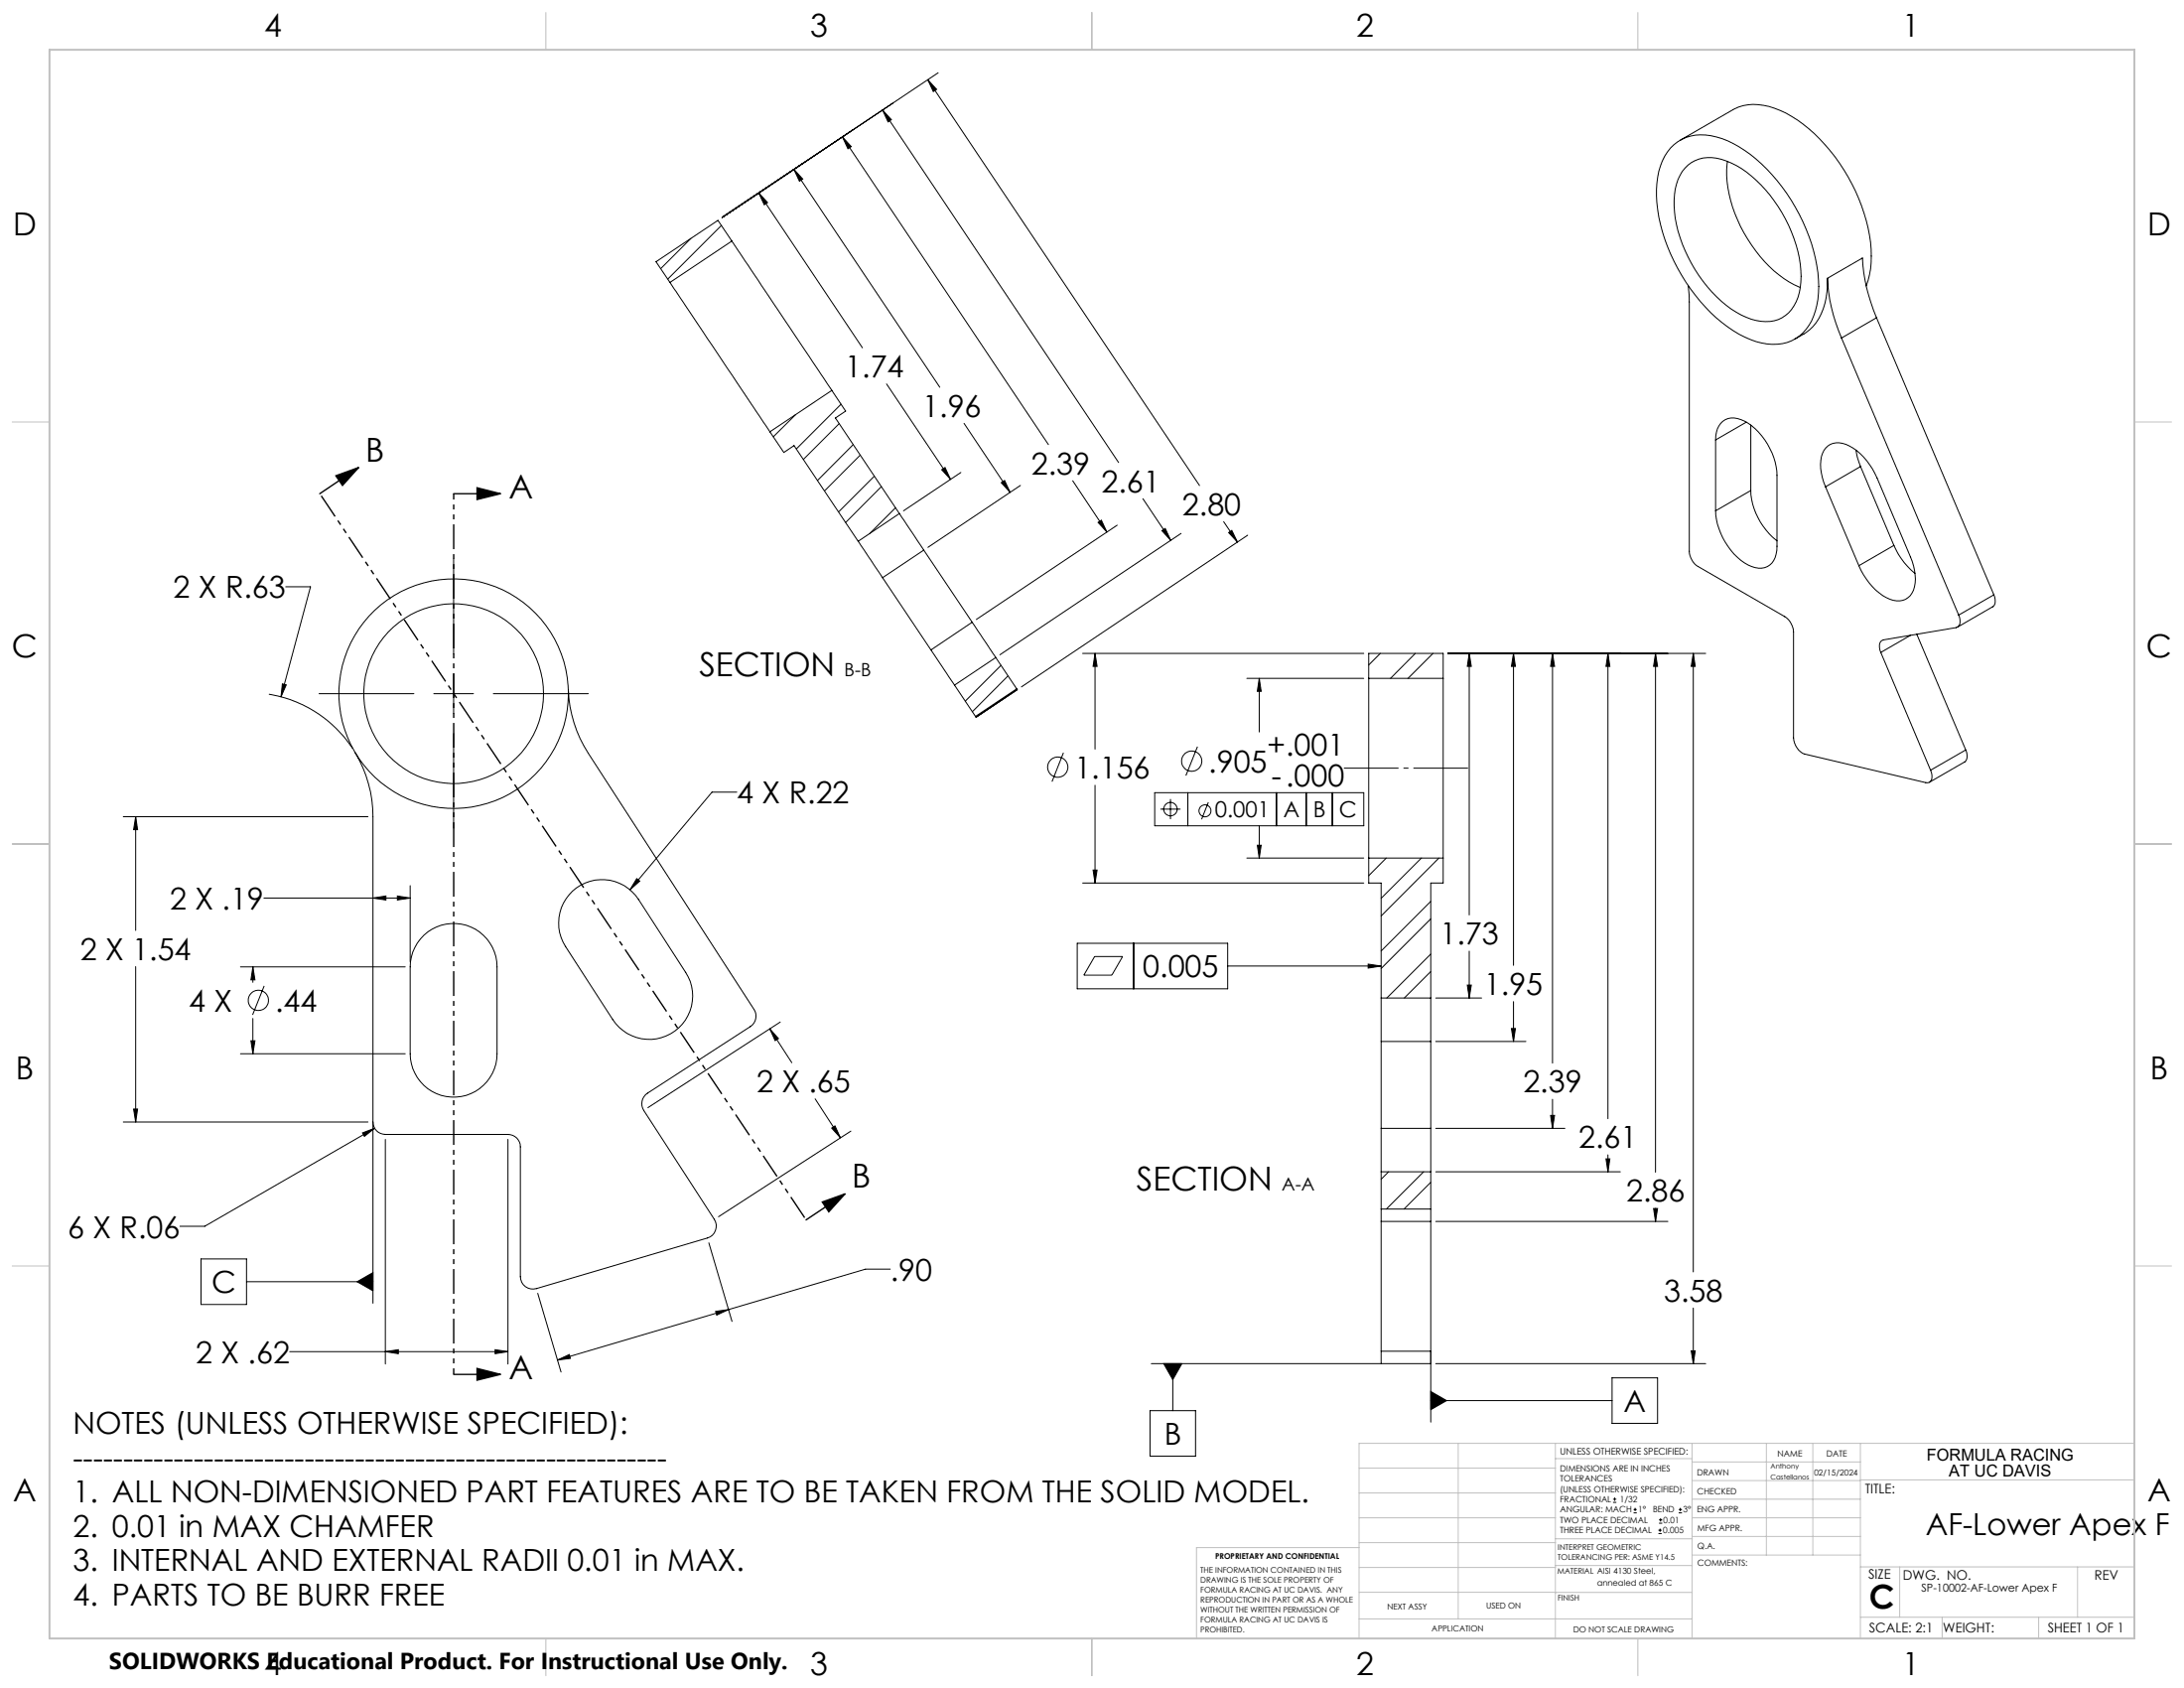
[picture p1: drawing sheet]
<svg xmlns="http://www.w3.org/2000/svg" width="559mm" height="432mm" viewBox="0 0 559 432" stroke-linecap="round" stroke-linejoin="round" font-family="sans-serif">
<g fill="none" stroke="#000" stroke-width=".25">
<path d="M240 18.6l-55.3 37M215.5 35l2.3 2.5-.8 .6zM215.5 35l52.8 78.7M225.8 28.2l2.3 2.4-.9 .6zM225.8 28.2l60.4 90.1M237.4 20.4l2.2 2.5-.8 .5zM237.4 20.4l69.5 103.8M427.4 37.9a11.2 11.2 0 0 1 11.7-2.9 31.9 31.9 0 0 1 15.6 11.2 46.1 46.1 0 0 1 10.6 27.1 15.8 15.8 0 0 1-4.9 12.7 12.5 12.5 0 0 1-12.5 .9 37.5 37.5 0 0 1-16.5-14.7 41.7 41.7 0 0 1-7.5-25.4 16 16 0 0 1 3.5-8.9zM429.9 35.9l13.5-7.8a13.1 13.1 0 0 1 12.1 .2 39.5 39.5 0 0 1 17.4 17 41.3 41.3 0 0 1 5.9 21.9 20.1 20.1 0 0 1-1.3 5.9M184.6 57.7l-13.7 13.7M194.1 49.4l2.3 2.4-.9 .6zM194.1 49.4l26.6 39.6"/>
<path d="M203.1 43.3l2.3 2.5-.9 .6zM203.1 43.3l37.4 55.8M431.9 42.2a9.2 9.2 0 0 1 9.8-1 28.9 28.9 0 0 1 13.3 11.7 32.9 32.9 0 0 1 5.8 19.2 10.4 10.4 0 0 1-5.8 9.6 12.4 12.4 0 0 1-10.7-1.8 36 36 0 0 1-16-27.2 13.6 13.6 0 0 1 2.8-9.7zM442 41.3a30.7 30.7 0 0 0 5.1 19.8 29.6 29.6 0 0 0 13.5 12.5M171.4 72.2l25.6 38.3M176.8 61l-7.7 7.7M187.3 61.7l25.5 38.2M187.3 61.7l-3.6-5.3-15.8 10.6 3.5 5.2M187.3 61.7l-15.9 10.5M431.9 73l.3 4.3v63.7a4.9 4.9 0 0 0 2.3 3.9l22.1 12.8a5.1 5.1 0 0 1 2.3 3.9v27.1a4.7 4.7 0 0 0 2.9 4.2l30.9 7.3a1.37 1.37 0 0 0 1.6-1.8l-.3-1.4M467.6 71.2a16.4 16.4 0 0 1-4.6 13.2l-3.8 2.3M467.6 71.2a43.1 43.1 0 0 0 3.6 15.3"/>
<path d="M467.6 71.2l8.9-5.2a43.1 43.1 0 0 0 3.6 15.3M212.8 99.9l3.6 5.3-2.7 1.7 16.4 24.5M212.8 99.9l-15.8 10.6M226.8 98.2l16.4 24.4M471.2 86.5l30 70.8M480.1 81.3l-8.9 5.2M480.1 81.3l30.1 70.9M197 110.5l3.6 5.2 2.6-1.7 16.4 24.5M203.5 106.1l-5.6 5.6M214.7 108.4l-9.1 9.1M215.2 103.4l-11.4 11.4M218.3 113.7l-9.1 9.2"/>
<path d="M220.1 116.4l-9.1 9.2M246.7 108.3l11.7 17.6M439 112.5a5 5 0 0 1 3.9-5.6 9.4 9.4 0 0 1 7 3.6 17.2 17.2 0 0 1 4.8 11.1v18.1a5.1 5.1 0 0 1-3.2 5.5 7.9 7.9 0 0 1-6.9-2.6 17.5 17.5 0 0 1-5.6-11.9M439 112.5v18.2M446.8 108l-7.8 4.5M448 108.7v16.8M474.9 115.1l.3 1.9 .8 2.3M476 119.3l-8.9 5.2M476 119.3l8.6 20.2M219.6 138.5l6.2 9.3M223.7 121.8l-9.1 9.2M225.5 124.5l-9.1 9.2"/>
<path d="M229.1 129.9l-6.6 6.6M230.1 131.4l6.3 9.3M230.1 131.4l-10.5 7.1M240.9 120.2l.9-.6 1.4 3zM245.9 120.9l-14.7 9.8M256.2 123.5l.8-.6 1.4 3zM261.1 124.2l-23.7 15.8M274.5 123l8.7 13.1M281 133.6l.8-.5 1.4 3zM285.9 134.3l-36.1 24.2M292.4 127.6l7.1 10.6M297.3 135.7l.8-.5 1.4 3z"/>
<path d="M302.2 136.5l-46.4 31M313.1 133.5l3.5 5.2M314.4 136.2l.8-.5 1.4 3zM319.2 136.9l-57.9 38.8M448 125.5a17.6 17.6 0 0 0 6.7 12.9M448 125.5l-9 5.2M467.1 124.5a11.1 11.1 0 0 1-.4-9.2 4.4 4.4 0 0 1 5.7-1.6 16 16 0 0 1 7.9 8.6l8.5 20.2a11.2 11.2 0 0 1 .4 9.2 4.3 4.3 0 0 1-5.7 1.6 16 16 0 0 1-7.9-8.6M467.1 124.5l8.5 20.2M484.6 139.5a18 18 0 0 0 5.4 7.1M484.6 139.5l-9 5.2M73.1 150.1h6.3l-7.5 28.2M116.1 143v24.3"/>
<path d="M225.8 147.8l12.4 18.5M236.4 140.7l12.3 18.5M236.4 140.7l-10.6 7.1M248.7 159.2l6.1 9M248.7 159.2l-10.5 7.1M501.2 157.3l.3 1.2a1.6 1.6 0 0 1-1 2l-18.6 3.2a1.6 1.6 0 0 0-1 2.1l.3 1.1M510.2 152.2l.3 1.1a1.84 1.84 0 0 1-.7 1.9l-8.9 5.2M510.2 152.2l-9 5.1M68.8 177.6a31.8 31.8 0 0 1 21.4 13.9M72.2 174.9l1 .3-1.3 3.1zM81.6 177.4h24.3M111 177.4h10.1"/>
<path d="M116.1 172.4v10.1M126.2 177.4h24.3M145.4 176.5a32 32 0 0 0 5.1 16.2l42.4 65.5a3.2 3.2 0 0 1-.9 4.4l-26.3 17a3.2 3.2 0 0 0-1 4.5l18.1 27.8a3.2 3.2 0 0 1-1.8 4.8l-43.8 12.9a3.2 3.2 0 0 1-4.1-3v-33.2a3.1 3.1 0 0 0-3.1-3.2h-31.4a3.2 3.2 0 0 1-3.2-3.2M238.2 166.3l6 9M244.2 175.3l5.4 8M254.8 168.2l5.3 8M254.8 168.2l-10.6 7.1M256.1 170.2l-9.1 9.2M257.9 172.9l-9.1 9.2M260.1 176.2l.2 .2-10.6 7.1-.1-.2M260.1 176.2l-10.5 7.1M277 167.1h71.9"/>
<path d="M280.2 167.1l.5 3.4h-1zM280.2 167.1v24.5M319 173.5h29.9M322.2 173.5l.5 3.3h-1zM322.2 173.5v13.8M350.2 173.5v46M350.2 173.5h19.1M350.2 173.5v-6.4h19.1v6.4M353.2 167.1l-3 3M362.1 167.1l-6.3 6.4M366.6 167.1l-6.3 6.4M369.3 173.5v46"/>
<path d="M370.5 167.1h65.9M375.9 167.1l.5 3.4h-1zM375.9 167.1v67M387.2 167.1l.5 3.4h-1zM387.2 167.1v79.8M397.2 167.1l.6 3.4h-1.1zM397.2 167.1v104.9M411.4 167.1l.5 3.4h-1zM411.4 167.1v119.1M423.6 167.1l.5 3.4h-1zM423.6 167.1v132.8M433.2 167.1l.5 3.4h-1z"/>
<path d="M433.2 167.1v158.3M481.2 166.9l12.8 30.1M488.8 162.5l-7.6 4.4M490.4 162.2l12.6 29.6M90.9 192.6a32.2 32.2 0 0 1 4.5 16.3v124.5M116.1 187.6v24.3M272.1 192.5l-2.9 7.5M306.4 191l-3 7.4M503 191.8a2.41 2.41 0 0 1-.3 3.1l-9 5.2M503 191.8l-9 5.2M31.5 208.9h62.7M34.7 208.9l.5 3.3h-1z"/>
<path d="M34.7 208.9v29.1M188.5 202.6h-6.3l-21 25M280.2 200.9v25M295.5 202.8h53.4v8.4h-53.4zM296.9 207h5.1M299.5 204.4v5.2M303.9 202.8v8.4M309.2 205.2l-1.8 4.4M319 219.5h29.9M321.7 216.2h1l-.5 3.3zM322.2 211.2v8.3M326.6 202.8v8.4"/>
<path d="M334.2 202.8v8.4M340.9 202.8v8.4M350.2 219.5v6.4h3.2v29.4M350.2 219.5h19.1M354.7 219.5l-4.5 4.5M363.7 219.5l-10.3 10.3M368.2 219.5l-14.8 14.8M369.3 219.5v6.4h-3.2v29.4M67.5 229.7h37.5M95.4 229.7l3.3-.5v1zM101.7 229.2l3.3 .5-3.3 .5zM105 226.6v19.5"/>
<path d="M108.4 239.3a11.1 11.1 0 0 1 12.1-2.2 11.1 11.1 0 0 1 6.7 10.2v22.3a11.1 11.1 0 0 1-11.1 11.1 11.1 11.1 0 0 1-11.1-11.1v-22.3a11 11 0 0 1 3.4-8zM146.5 228a11.1 11.1 0 0 1 16.9 2.1l12 18.6a11.1 11.1 0 0 1-3.3 15.4 11.1 11.1 0 0 1-15.3-3.3l-12.1-18.7a11.1 11.1 0 0 1 1.8-14.1zM162.9 224.8l.8 .6-2.5 2.2zM277 225.9h71.9M279.7 222.6h1l-.5 3.3zM366.1 230.6l-12.7 12.7M366.1 235.1l-12.7 12.7M34.7 247.3v39.7M61.5 247.3h42.2M64.7 247.3l.5 3.3h-1zM64.7 247.3v4M67.6 252.2l-3 7.4"/>
<path d="M275.6 241.3h38.5v11.6h-38.5zM280.1 244.7h7.1l-2.7 4.7h-7.2zM290.1 241.3v11.6M314.1 247.1h39.3M350.1 246.6l3.3 .5-3.3 .5zM353.4 255.3v11.1M353.4 255.3h12.7M366.1 244.1l-11.3 11.2M366.1 248.5l-6.8 6.8M366.1 255.3v11.1M367.3 255.3h11.8M375.4 252h1l-.5 3.3z"/>
<path d="M375.9 243.3v12M387.2 256.2v10.2M61.5 269.6h42.2M64.2 266.2h1l-.5 3.4zM64.7 260.5v9.1M197 263.2l2.2 2.5-.9 .5zM197 263.2l5.6 8.7M199.6 261.4l-33.8 22M353.4 266.4v22.2M353.4 266.4h12.7M366.1 266.4v22.2M367.3 266.4h23.1"/>
<path d="M386.7 263.1h1l-.5 3.3zM31.5 287h62.7M34.2 283.7h1l-.5 3.3zM92.7 289.8l3.1-1.2-2.6 2.1zM95.8 288.6l-43.4 25.1h-6.4M98.6 291.5v57.4M130 291.5v57.4M208.6 281.1l6.4 9.9M212.8 288.6l.8-.6 1.4 3zM217.7 289.3l-33.9 22M353.4 288.6v11.2M353.4 299.8v9.5"/>
<path d="M353.4 288.6h12.7M353.4 299.8h12.7M355.3 299.8l-1.9 1.9M364.2 299.8l-9.5 9.5M366.1 288.6v11.2M366.1 299.8v9.5M367.3 288.6h33.1M367.3 299.8h47.3M396.7 285.3h1.1l-.6 3.3zM397.2 281.2v7.4M410.9 296.4h1l-.5 3.4zM411.4 295.4v4.4"/>
<path d="M181.4 317.9l5.9 20.1M353.4 309.3v3.2M353.4 312.5v33.2M353.4 309.3h12.7M353.4 312.5h12.7M366.1 302.4l-6.9 6.9M366.1 309.3v3.2M366.1 312.5v51.3M367.3 312.5h59.5M423.1 309.1h1l-.5 3.4zM423.6 309.1v3.4M51.4 322.1h11.7v11.6h-11.7z"/>
<path d="M63.1 327.9h32.3M91.4 327.9l4-2.4v4.7zM137.6 330.8l5.9 20.2M183.1 335.5l3.3-.5-3 1.4zM227.8 324.7h-6.4l-78.8 23.2M433.2 334.6v14.2M74.1 345.8h55.9M98.6 345.8l3.3-.5v1zM126.7 345.3l3.3 .5-3.3 .5zM142.6 347.9l3.1-1.4 .2 1zM297.7 348.8h4.7l-2.3 4.1zM300.1 348.8v12.1"/>
<path d="M353.4 345.7h12.7v3.1h-71.5M353.4 345.7v3.1M366.1 356l4 2.3-4 2.3zM366.1 358.3h46.4M367.3 348.8h69.1M412.5 352.5h11.6v11.6h-11.6zM432.7 345.5h1l-.5 3.3zM294.3 360.9h11.6v11.6h-11.6zM412.7 384.3h.9M412.7 383.5h.9M413.1 383.1v.8M418 387h.8"/>
<path d="M418 386.2h.8M418.4 385.7v.9M424.3 392.3h.9M424.3 391.4h.9M424.5 389.6h.8M424.5 388.8h.8M424.7 391v.9M424.9 388.4v.8M429.5 387h.9M429.5 386.2h.9M429.9 385.7v.9"/>
<circle cx="116.1" cy="177.4" r="29.4"/>
<circle cx="116.1" cy="177.4" r="23"/>
<circle cx="270.6" cy="196.2" r="2.59"/>
<circle cx="304.9" cy="194.7" r="2.59"/>
<circle cx="299.5" cy="207" r="1.73"/>
<circle cx="308.3" cy="207.4" r="1.53"/>
<circle cx="66.1" cy="255.9" r="2.59"/>
</g>
<path d="M91.8 119.6l-10 6.7M85.9 121.7l5.9-2.1-4.2 4.6zM116.1 126.3h12M122.1 124.8l6 1.5-6 1.5zM210.4 307.5l5.8-2.1-4.1 4.6zM216.2 305.4l-10 6.7M116.1 351.6h12M122.1 350.1l6 1.5-6 1.5z" fill="none" stroke="#000" stroke-width=".35"/>
<path d="M375.6 196.5h-31.7" fill="none" stroke="#000" stroke-width=".25" stroke-dasharray="15.2 1.3 1.3 1.3" stroke-dashoffset="1.3" stroke-linecap="butt"/>
<path d="M116.1 126.3v225.2" fill="none" stroke="#000" stroke-width=".35" stroke-dasharray="6.3 1.3 1.3 1.3 1.3 1.3" stroke-dashoffset="4.8" stroke-linecap="butt"/>
<path d="M81.8 126.3l124.5 185.8" fill="none" stroke="#000" stroke-width=".35" stroke-dasharray="6.3 1.3 1.3 1.3 1.3 1.3" stroke-dashoffset="-.7" stroke-linecap="butt"/>
<g fill="none" stroke="#c0c0c0" stroke-width=".25">
<path d="M139.7 3.2v9.5M279.4 3.2v9.5M419.1 3.2v9.5M3.1 107.9h9.6M546.1 107.9h9.5M3.1 215.9h9.6M546.1 215.9h9.5M3.1 323.8h9.6M546.1 323.8h9.5M347.7 375.6h50.3M373.1 369.2v44.9M398 369.2v49.9"/>
<path d="M398 373.1h34.9M432.9 369.2v49.9M432.9 378.7h43.1M432.9 374h43.1M451.9 369.2v28.6M463.8 369.2v28.6M476 369.2v49.9M476 378.6h70.1M546.1 369.2h-198.4v49.9M347.7 394.6h50.3M347.7 388.3h50.3M347.7 381.9h50.3"/>
<path d="M347.7 395.9h-41.6v23.2M398 393.6h35M432.9 383.5h43.1M432.9 388.3h43.1M432.9 393h43.1M433 397.8h43M139.7 419.1v9.6M279.4 419.1v9.6M347.7 414.1h85.2M347.7 401h50.3M347.7 407.3h50.3M398 407.4h34.9"/>
<path d="M398 400.5h35M419.1 419.1v9.6M476 413.7h70.1M476 400.8h70.1M486.1 400.8v12.9M496.9 413.7v5.4M521.6 413.7v5.4M531.6 400.8v12.9"/>
</g>
<path d="M12.7 12.7h533.4v406.4h-533.4z" fill="none" stroke="#c0c0c0" stroke-width=".5"/>
<g fill="#000">
<path d="M85.9 121.7l5.9-2.1-4.2 4.6zM210.4 307.5l5.8-2.1-4.1 4.6z"/>
<path d="M122.1 124.8l6 1.5-6 1.5zM122.1 350.1l6 1.5-6 1.5z"/>
<path d="M92.7 289.8l.5 .9 2.6-2.1zM72.2 174.9l-.3 3.4 1.3-3.1zM98.6 345.8l3.3-.5v1zM126.7 345.3l3.3 .5-3.3 .5zM142.6 347.9l3.1-1.4 .2 1zM183.1 335.5l3.3-.5-3 1.4zM162.9 224.8l-1.7 2.8 2.5-2.2zM197 263.2l2.2 2.5-.9 .5zM212.8 288.6l.8-.6 1.4 3zM64.2 266.2h1l-.5 3.4zM64.7 247.3l.5 3.3h-1zM95.4 229.7l3.3-.5v1zM101.7 229.2l3.3 .5-3.3 .5zM34.7 208.9l.5 3.3h-1zM34.2 283.7h1l-.5 3.3zM280.2 167.1l.5 3.4h-1zM279.7 222.6h1l-.5 3.3zM322.2 173.5l.5 3.3h-1zM321.7 216.2h1l-.5 3.3zM433.2 167.1l.5 3.4h-1zM432.7 345.5h1l-.5 3.3zM375.9 167.1l.5 3.4h-1zM375.4 252h1l-.5 3.3zM387.2 167.1l.5 3.4h-1zM386.7 263.1h1l-.5 3.3zM397.2 167.1l.6 3.4h-1.1zM396.7 285.3h1.1l-.6 3.3zM411.4 167.1l.5 3.4h-1zM410.9 296.4h1l-.5 3.4zM423.6 167.1l.5 3.4h-1zM423.1 309.1h1l-.5 3.4zM194.1 49.4l2.3 2.4-.9 .6zM240.9 120.2l.9-.6 1.4 3zM203.1 43.3l2.3 2.5-.9 .6zM256.2 123.5l.8-.6 1.4 3zM215.5 35l2.3 2.5-.8 .6zM281 133.6l.8-.5 1.4 3zM225.8 28.2l2.3 2.4-.9 .6zM297.3 135.7l.8-.5 1.4 3zM237.4 20.4l2.2 2.5-.8 .5zM314.4 136.2l.8-.5 1.4 3z"/>
<path d="M91.4 327.9l4 2.3v-4.7zM350.1 246.6l3.3 .5-3.3 .5zM366.1 356l4 2.3-4 2.3zM297.7 348.8l2.4 4.1 2.3-4.1z"/>
</g>
<g font-size="8.5">
<text x="93.5" y="118">B</text>
<text x="130.2" y="127.5">A</text>
<text x="178.9" y="173.1">SECTION</text>
<text x="218" y="303.8">B</text>
<text x="290.8" y="304.5">SECTION</text>
<text x="130.2" y="352.8">A</text>
<text x="478.3" y="411.4">C</text>
</g>
<g font-size="8.1">
<text x="67.6" y="9.3">4</text>
<text x="207.3" y="9.3">3</text>
<text x="347" y="9.3">2</text>
<text x="486.7" y="9.3">1</text>
<text x="3.3" y="60.1">D</text>
<text x="549.4" y="60.1">D</text>
<text x="3" y="168">C</text>
<text x="549.1" y="168">C</text>
<text x="4" y="276">B</text>
<text x="550.1" y="276">B</text>
<text x="3.3" y="383.9">A</text>
<text x="549.4" y="383.9">A</text>
<text x="67.6" y="428.4">4</text>
<text x="207.3" y="428.4">3</text>
<text x="347" y="428.4">2</text>
<text x="486.7" y="428.4">1</text>
</g>
<g font-size="7.8">
<text x="216.2" y="96.5">1.74</text>
<text x="236" y="106.6">1.96</text>
<text x="263.8" y="121.3">2.39</text>
<text x="281.8" y="125.9">2.61</text>
<text x="302.5" y="131.8">2.80</text>
<text x="44.3" y="153">2 X R.63</text>
<text x="309.2" y="197.6">.905</text>
<text x="324.3" y="193.3">+.001</text>
<text x="274.9" y="199.2">1.156</text>
<text x="325.3" y="201.1">-.000</text>
<text x="188.5" y="205.5">4 X R.22</text>
<text x="43.5" y="232.6">2 X .19</text>
<text x="20.5" y="245.6">2 X 1.54</text>
<text x="368.4" y="241.6">1.73</text>
<text x="292.4" y="250">0.005</text>
<text x="379.7" y="254.5">1.95</text>
<text x="48.3" y="258.8">4 X</text>
<text x="70.4" y="258.8">.44</text>
<text x="193.6" y="279.4">2 X .65</text>
<text x="389.7" y="279.5">2.39</text>
<text x="403.9" y="293.7">2.61</text>
<text x="416.1" y="307.4">2.86</text>
<text x="17.3" y="316.6">6 X R.06</text>
<text x="227.8" y="327.6">.90</text>
<text x="54.1" y="330.8">C</text>
<text x="425.7" y="332.9">3.58</text>
<text x="50.1" y="348.7">2 X .62</text>
<text x="415.4" y="361.2">A</text>
<text x="18.6" y="366.9">NOTES (UNLESS OTHERWISE SPECIFIED):</text>
<text x="297.9" y="369.6">B</text>
<text x="18.6" y="375.6">-----------------------------------------------------------</text>
<text x="18.6" y="384.4">1. ALL NON-DIMENSIONED PART FEATURES ARE TO BE TAKEN FROM THE SOLID MODEL.</text>
<text x="18.6" y="393.1">2. 0.01 in MAX CHAMFER</text>
<text x="492.7" y="392.7">AF-Lower Apex F</text>
<text x="18.6" y="401.9">3. INTERNAL AND EXTERNAL RADII 0.01 in MAX.</text>
<text x="18.6" y="410.7">4. PARTS TO BE BURR FREE</text>
</g>
<text font-size="5.9" x="27.9" y="427">SOLIDWORKS Educational Product. For Instructional Use Only.</text>
<g font-size="5.6">
<text x="310.8" y="209.1">0.001</text>
<text x="328.4" y="209.1">A</text>
<text x="336" y="209.1">B</text>
<text x="342.6" y="209.1">C</text>
</g>
<g font-size="4.7">
<text x="216" y="173.1">B-B</text>
<text x="327.9" y="304.5">A-A</text>
</g>
<g font-size="4.2">
<text x="493" y="373.5">FORMULA RACING</text>
<text x="498.7" y="377.8">AT UC DAVIS</text>
</g>
<g font-size="3.4">
<text x="477.2" y="381.9">TITLE:</text>
<text x="478.1" y="404">SIZE</text>
<text x="486.9" y="404">DWG. NO.</text>
<text x="535.9" y="404.1">REV</text>
<text x="478.2" y="417.6">SCALE: 2:1</text>
<text x="497.1" y="417.7">WEIGHT:</text>
<text x="523.9" y="417.6">SHEET 1 OF 1</text>
</g>
<text font-size="2.8" x="491.6" y="407.2">SP-10002-AF-Lower Apex F</text>
<text font-size="2.4" x="399.2" y="372.1">UNLESS OTHERWISE SPECIFIED:</text>
<g font-size="2.2">
<text x="399.2" y="376.4">DIMENSIONS ARE IN INCHES</text>
<text x="434.2" y="377.3">DRAWN</text>
<text x="454.8" y="372.5">NAME</text>
<text x="467.3" y="372.6">DATE</text>
<text x="399.2" y="379">TOLERANCES</text>
<text x="399.2" y="381.7">(UNLESS OTHERWISE SPECIFIED):</text>
<text x="434.3" y="382.2">CHECKED</text>
<text x="399.2" y="389.6">TWO PLACE DECIMAL</text>
<text x="399.2" y="384.3">FRACTIONAL</text>
<text x="399.2" y="387">ANGULAR: MACH</text>
<text x="414.5" y="384.3">1/32</text>
<text x="419.1" y="387">1°</text>
<text x="422.9" y="387">BEND</text>
<text x="425.6" y="389.6">0.01</text>
<text x="430.6" y="387">3°</text>
<text x="434.2" y="386.9">ENG APPR.</text>
<text x="399.2" y="392.3">THREE PLACE DECIMAL</text>
<text x="425.5" y="392.3">0.005</text>
<text x="434.3" y="391.6">MFG APPR.</text>
<text x="434.3" y="396.3">Q.A.</text>
<text x="434.3" y="400.5">COMMENTS:</text>
</g>
<g font-size="2.1">
<text x="464.1" y="377.4">02/15/2024</text>
<text x="408.6" y="405.7">annealed at 865 C</text>
<text x="354.9" y="411.6">NEXT ASSY</text>
<text x="380.3" y="411.6">USED ON</text>
<text x="366.3" y="417.4">APPLICATION</text>
<text x="402.5" y="417.5">DO NOT SCALE DRAWING</text>
</g>
<g font-size="2">
<text x="310.9" y="398.8">PROPRIETARY AND CONFIDENTIAL</text>
<text x="398.6" y="396.5">INTERPRET GEOMETRIC</text>
<text x="398.6" y="399">TOLERANCING PER: ASME Y14.5</text>
<text x="307.2" y="402.4">THE INFORMATION CONTAINED IN THIS</text>
<text x="307.2" y="404.9">DRAWING IS THE SOLE PROPERTY OF</text>
<text x="307.2" y="407.5">FORMULA RACING AT UC DAVIS. ANY</text>
<text x="398.5" y="402.6">MATERIAL AISI 4130 Steel,</text>
<text x="307.2" y="410">REPRODUCTION IN PART OR AS A WHOLE</text>
<text x="307.2" y="412.5">WITHOUT THE WRITTEN PERMISSION OF</text>
<text x="398.5" y="409.4">FINISH</text>
<text x="307.2" y="415">FORMULA RACING AT UC DAVIS IS</text>
<text x="307.2" y="417.6">PROHIBITED.</text>
</g>
<g font-size="1.8">
<text x="453" y="375.6">Anthony</text>
<text x="453" y="378.4">Castellanos</text>
</g>
</svg>
